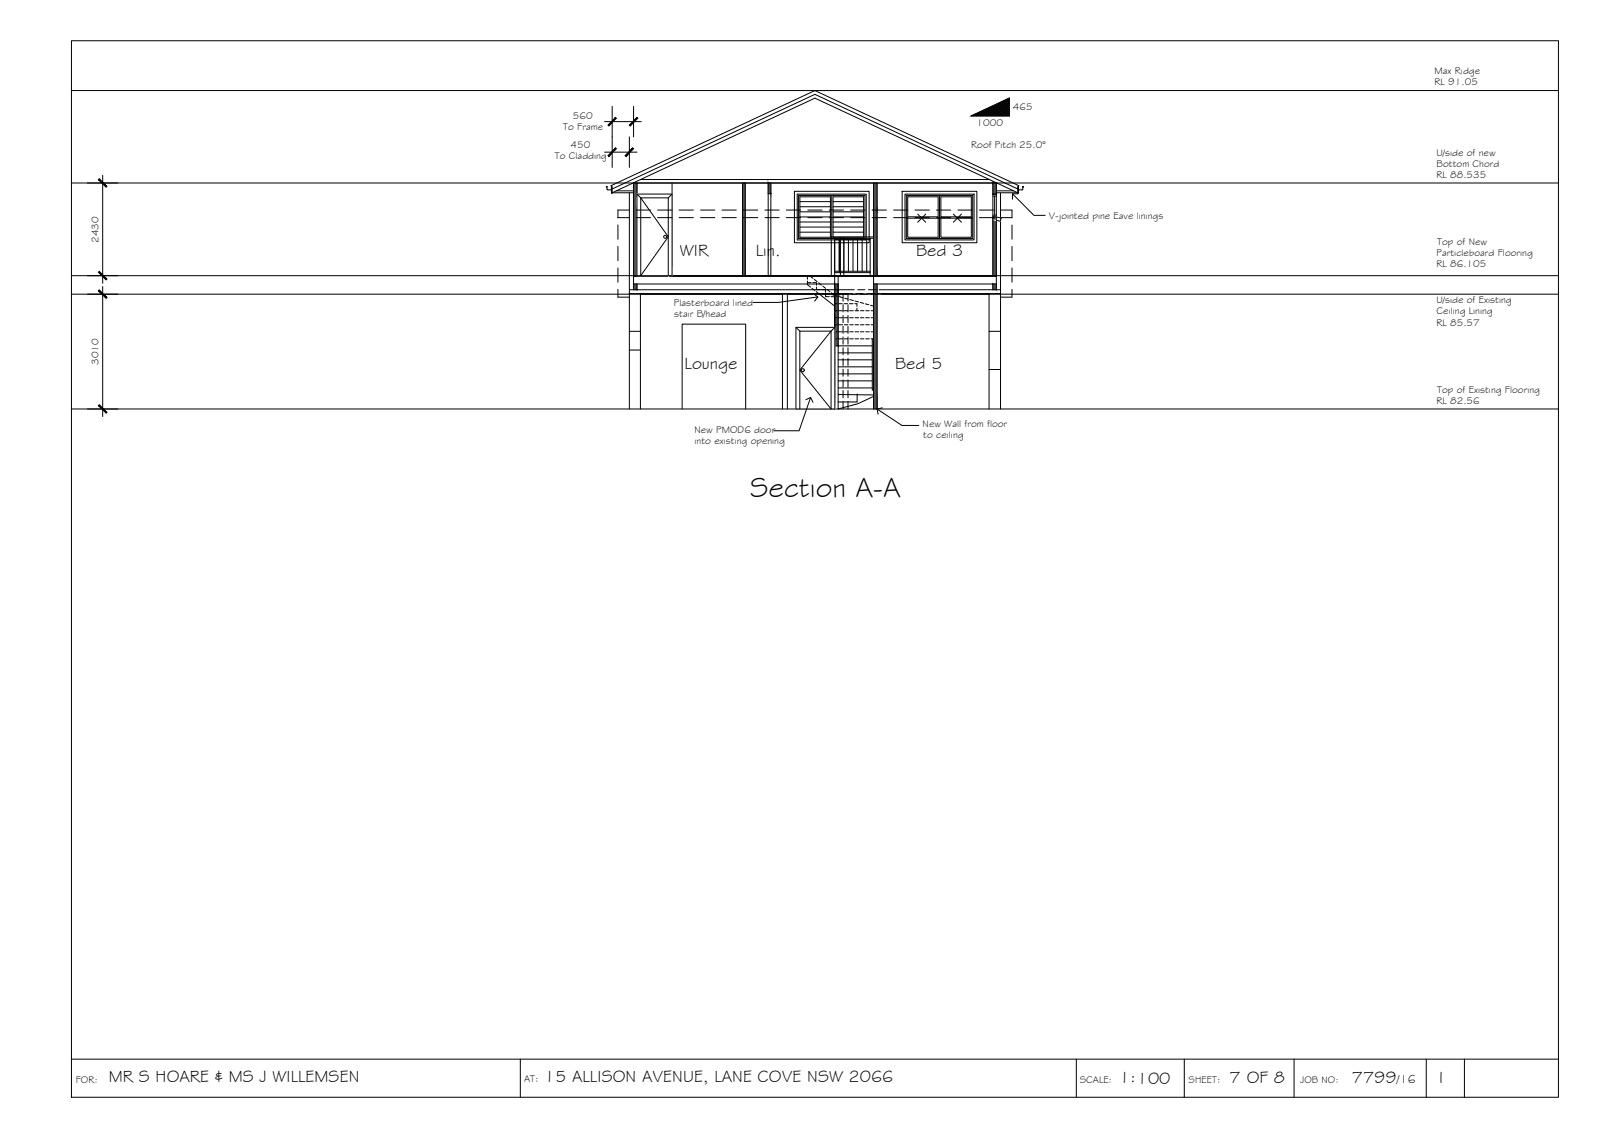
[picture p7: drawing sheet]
<svg xmlns="http://www.w3.org/2000/svg" width="420mm" height="297mm" viewBox="0 0 420 297" stroke-linecap="round" stroke-linejoin="round" font-family="sans-serif">
<!-- layer: MASK -->
<g fill="#fff" stroke="#fff" stroke-width=".26">
<path d="M261.3 56.9l1.2 .3h-1.2z"/>
<path d="M261.3 57.2h1.2l-1.2 .6z"/>
<path d="M228.2 62.5l.9 10v-10zM228.2 62.5l.9 10h-.9z"/>
<path d="M218 62.5l.9 10v-10zM218 62.5l.9 10h-.9z"/>
<path d="M218 62.1l11.1 .4v-.4zM218 62.1l11.1 .4h-11.1z"/>
<path d="M218.9 62.5l9.3 .3v-.3zM218.9 62.5l9.3 .3h-9.3z"/>
<path d="M218.9 71.1l9.3 .4v-.4zM218.9 71.1l9.3 .4h-9.3z"/>
<path d="M261.3 57.8l1.2-.6-.1 .6zM261.3 57.8l1 .2 .1-.2z"/>
<path d="M167.1 50.9l9.2 1v-1zM167.1 50.9l9.2 1h-9.2z"/>
<path d="M175.3 51.9l1 20.4v-20.4zM175.3 51.9l1 20.4h-1z"/>
<path d="M167.1 51.9l.9 20.4v-20.4zM167.1 51.9l.9 20.4h-.9z"/>
<path d="M168 51.9l7.3 20.4v-20.4zM168 51.9l7.3 20.4h-7.3z"/>
<path d="M208.8 85.8l10.2 1v-1zM208.8 85.8l10.2 1h-10.2z"/>
<path d="M218 86.8l1 20.4v-20.4zM218 86.8l1 20.4h-1z"/>
<path d="M208.8 86.8l1 20.4v-20.4zM208.8 86.8l1 20.4h-1z"/>
<path d="M209.8 86.8l8.2 20.4v-20.4zM209.8 86.8l8.2 20.4h-8.2z"/>
</g>
<path d="M218 62.1h11.1v.4h-11.1zM218 62.5h.9v10h-.9zM218.9 62.5h9.3v.3h-9.3zM218.9 71.1h9.3v.4h-9.3zM228.2 62.5h.9v10h-.9zM229.1 62.1h-11.1v.4h11.1" fill="none" stroke="#fff" stroke-width=".26"/>
<!-- layer: NEWWORK -->
<g fill="none" stroke="#000" stroke-width=".26">
<path d="M159.3 49l-.3-.1 .3 .8 1.1 .1v-.9h.2v1.8h-.2l-.1-2 53.4-25 53.5 25-.1 2h-.2v-1.8h.2v.9l1.1-.1 .1-.6 .2-.1h-.3M160.6 49.5l53.1-24.8 53.2 24.8M161.6 50h4.6M166.2 47.9v28.1M166.2 50.5h-5.6l53.1-24.8 53.2 24.8h-5.6M166.2 48h95.1M167.1 48v24.3v-21.4h9.2v21.4M167.1 50.9l.9 1M168 47.1h91.5M176.3 48v24.3M176.3 50.9l-1 1M194.8 48v24.3"/>
<path d="M195.5 48v24.3M201.5 48v24.3M201.5 50.8h.7M202.2 48v24.3M208.4 50.2h19.6v13.4h-19.6zM209.1 50.9h18.1v12h-18.1zM229.1 48v59.2M230 48v24.3M236.6 50.2h19.6v13.4h-19.6zM237.3 50.9h18.2v12h-18.2zM261.3 56.9l1.2 .3-.2 .8-1-.2zM261.3 47.9v3h-.9v-2.9"/>
<path d="M261.3 50h4.5M166.2 72.5h95.1M166.2 72.3h95.1M166.2 74.5h53.6M167.1 74.5v1.5M168 72.3h8.3M214.9 77.1l4 3.2M218 62.5h11.1M218.9 62.5v44.7M218.9 71.1h9.3M218.9 71.5h9.3M218.9 62.8h9.3"/>
<path d="M219.8 72.5v34.7M220.1 71.1v-8.3v8.3M221.3 62.8v8.3M222.5 62.8v8.3M223.7 62.8v8.3M224.9 62.8v8.3M226.1 62.8v8.3M227.3 62.8v8.3M228.2 62.5v10M229.1 62.1h-11.1v10.4M229.1 74.5h32.2M230 74.5v32.7"/>
<path d="M260.4 72.3v-15.4h.9v19.1M260.4 74.5v1.5M208.8 85.8h10.2v21.4h-10.2zM208.8 85.8l1 1M218.9 90.7h.9M219 85.8l-1 1"/>
</g>
<!-- layer: BORDER -->
<path d="M18.7 10.7h390v277h-390zM18.7 277.7h390M136.5 277.7v10M282.3 277.7v10M310.6 277.7v10M339.4 277.7v10M374.1 277.7v10M384.1 277.7v10" fill="none" stroke="#000" stroke-width=".26"/>
<!-- layer: HATCH -->
<g fill="#545454" stroke="#545454" stroke-width=".26">
<path d="M229.1 48l.9 7.1v-7.1zM229.1 48l.9 7.1h-.9z"/>
<path d="M229.1 55.1l.9 .5v-.5zM229.1 55.1l.9 .5h-.9z"/>
<path d="M229.1 55.6l.9 1.5v-1.5zM229.1 55.6l.9 1.5h-.9z"/>
<path d="M229.1 57.1l.9 15.2v-15.2zM229.1 57.1l.9 15.2h-.9z"/>
<path d="M229.1 74.5l.9 1.5v-1.5zM229.1 74.5l.9 1.5h-.9z"/>
<path d="M229.1 76l.9 1v-1zM229.1 76l.9 1h-.9z"/>
<path d="M229.1 77l.9 .1v-.1zM229.1 77l.9 .1h-.9z"/>
<path d="M229.1 77.1l.9 30.1v-30.1zM229.1 77.1l.9 30.1h-.9z"/>
<path d="M218.9 74.5l.9 1.5v-1.5zM218.9 74.5l.9 1.5h-.9z"/>
<path d="M218.9 76l.9 1v-1zM218.9 76l.9 1h-.9z"/>
<path d="M218.9 77l.9 .1v-.1zM218.9 77l.9 .1h-.9z"/>
<path d="M218.9 77.1l.9 .4v-.4zM218.9 77.1l.9 .4h-.9zM218.9 77.5l.9 .2v-.2zM218.9 77.5l.9 .2h-.9z"/>
<path d="M218.9 77.7l.9 1.9v-1.9zM218.9 77.7l.9 1.9h-.9z"/>
<path d="M218.9 79.6l.9 1.9v-1.9zM218.9 79.6l.9 1.9h-.9z"/>
<path d="M218.9 81.5l.9 1.8v-1.8zM218.9 81.5l.9 1.8h-.9z"/>
<path d="M218.9 83.3l.9 1.8v-1.8zM218.9 83.3l.9 1.8h-.9z"/>
<path d="M218.9 85.1l.9 1.9v-1.9zM218.9 85.1l.9 1.9h-.9z"/>
<path d="M218.9 87l.9 1.8v-1.8zM218.9 87l.9 1.8h-.9z"/>
<path d="M218.9 88.8l.9 1.9v-1.9zM218.9 88.8l.9 1.9h-.9z"/>
<path d="M166.2 48l.9 24.3v-24.3zM166.2 48l.9 24.3h-.9z"/>
<path d="M260.4 48l.9 2.9v-2.9zM260.4 48l.9 2.9h-.9z"/>
<path d="M260.4 56.9l.9 15.4v-15.4zM260.4 56.9l.9 15.4h-.9z"/>
<path d="M201.5 48l.7 2.8v-2.8zM201.5 48l.7 2.8h-.7z"/>
<path d="M194.8 48l.7 24.3v-24.3zM194.8 48l.7 24.3h-.7z"/>
<path d="M166.2 74.5l.9 1.5v-1.5zM166.2 74.5l.9 1.5h-.9z"/>
<path d="M260.4 74.5l.9 1.5v-1.5zM260.4 74.5l.9 1.5h-.9z"/>
</g>
<!-- layer: WINDOWS -->
<g fill="none" stroke="#000" stroke-width=".26">
<path d="M209.5 51.2h17.4v11.3h-17.4zM209.8 51.6h8v10.6h-8zM209.8 56.9h8M209.8 59.5h8M209.8 58.2h8M209.8 55.5h8M209.8 54.2h8M209.8 52.9h8M218.2 51.2v11.3M218.5 51.6h8v10.6h-8zM218.5 56.9h8M218.5 59.5h8"/>
<path d="M218.5 58.2h8M218.5 55.5h8M218.5 54.2h8M218.5 52.9h8M237.7 51.2h17.4v11.3h-17.4zM237.7 57.2h17.4M238.1 57.2v5h7.9v-5M238.1 51.6h7.9v5.2h-7.9zM240.7 56.1l1 1.1 1.1-1.1M240.7 58.3l1-1.1 1.1 1.1M246.4 51.2v11.3M246.8 57.2v5h7.9v-5"/>
<path d="M246.8 51.6h7.9v5.2h-7.9zM250 56.1l1.1 1.1 1.1-1.1M250 58.3l1.1-1.1 1.1 1.1M260.4 50.9h.9v6h-.9zM260.4 51.4h.9M260.4 56.4h.9M260.9 51.4v5M209.8 60.9h8M218.5 60.9h8"/>
</g>
<!-- layer: TEXT -->
<path d="M254.7 30.4l10-4.7v4.7z" fill="#000" stroke="#000" stroke-width=".26"/>
<path d="M254.7 30.4l10-4.7v4.7z" fill="none" stroke="#000" stroke-width=".26"/>
<!-- layer: DIMENSION -->
<path d="M158.6 31.9h9.6M158.6 39.9h8.5M160.6 27.9v16M165.1 35.9v8M166.2 27.9v8M22.9 48h8M26.9 46v28.3M22.9 77.1h8M22.9 72.3h8M26.9 75.1v34.1M22.9 107.2h8" fill="none" stroke="#000" stroke-width=".26"/>
<!-- layer: 0 -->
<g fill="#000" stroke="#000" stroke-width=".26">
<path d="M161.4 30.8l-1.7 2.2 2-2zM161.4 30.8l-1.7 2.2-.2-.2z"/>
<path d="M161.4 38.8l-1.7 2.2 2-2zM161.4 38.8l-1.7 2.2-.2-.2z"/>
<path d="M167.1 30.8l-2.1 2 .3 .2zM167.1 30.8l.2 .2-2 2z"/>
<path d="M25.8 47.1l2 2 .2-.2zM26 46.9l2 2-2.2-1.8z"/>
<path d="M163.9 40.8l.3 .2 1.8-2.2zM166 38.8l.2 .2-2 2z"/>
<path d="M26 71.2l-.2 .2 2.2 1.8zM25.8 71.4l2.2 1.8-.2 .2z"/>
<path d="M25.8 76.2l2 2 .2-.2zM26 76l2 2-2.2-1.8z"/>
<path d="M26 106.1l-.2 .2 2.2 1.8zM25.8 106.3l2.2 1.8-.2 .2z"/>
</g>
<!-- layer: CEILING-FLOOR LINES -->
<path d="M18.7 23.7h390M18.7 48h390M18.7 77.1h390M18.7 72.3h390M18.7 107.2h390" fill="none" stroke="#000" stroke-width=".26"/>
<!-- layer: EXISTING -->
<g fill="none" stroke="#000" stroke-width=".26">
<path d="M162.1 59v3.7M162.1 57.1h2.9M165 55.1h-2.9v2M166.9 55.1h3.7M166.9 57.1h3.7M172.5 55.1h3.7M172.5 57.1h3.7M178.1 55.1h3.7M178.1 57.1h3.7M183.7 55.1h3.8M183.7 57.1h3.8M189.4 55.1h3.7"/>
<path d="M189.4 57.1h3.7M195 55.1h3.7M195 57.1h3.7M200.6 55.1h3.8M200.6 57.1h3.8M206.2 55.1h3.8M206.2 57.1h3.8M211.9 55.1h3.7M211.9 57.1h3.7M217.5 55.1h3.7M217.5 57.1h3.7M223.1 55.1h3.8"/>
<path d="M223.1 57.1h3.8M228.7 55.1h3.8M228.7 57.1h3.8M234.4 55.1h3.7M234.4 57.1h3.7M240 55.1h3.7M240 57.1h3.7M245.6 55.1h3.8M245.6 57.1h3.8M251.2 55.1h3.8M251.2 57.1h3.8M256.9 55.1h3.7"/>
<path d="M256.9 57.1h3.7M262.5 55.1h2.9v2M262.5 57.1h2.9M265.4 59v3.7M162.1 64.6v3.8M162.1 70.2v3.8M162.1 75.9v2h3M165.1 76h58.9M168 77v30.2M168 77.1h37.2M205.2 77v30.2M206.5 77.1h15.8"/>
<path d="M206.5 77v30.2M218.9 77v2M218.9 79.9v1.9M221.1 77v2M221.1 79.9v1.9M222.4 77v2M222.4 79.9v1.9M223.4 77.1h1.2M223.6 77h-58.5v30.2M224.5 77h1.9M225 76h1.9M225.6 77.1h1.8"/>
<path d="M227.3 77h1.9M227.8 76h1.8M228.4 77.1h1.9M230.1 77h32.3v30.2M230.6 76h31.8M231.2 77.1h28.2M259.4 77v30.2M265.4 64.6v3.8M265.4 70.2v3.8M265.4 75.9v2h-3M165.1 86.9h2.9M165.1 91.8h2.9"/>
<path d="M218.9 82.7v1.9M218.9 85.5v1.9M218.9 88.3v1.9M218.9 91.2v1.8M218.9 94v1.8M218.9 96.8v1.9M218.9 99.6v1.9M221.1 82.7v1.9M221.1 85.5v1.9M221.1 88.3v1.9M221.1 91.2v1.8M221.1 94v1.8"/>
<path d="M221.1 96.8v1.9M221.1 99.6v1.9M222.4 82.7v1.9M222.4 85.5v1.9M222.4 88.3v1.9M222.4 91.2v1.8M222.4 94v1.8M222.4 96.8v1.9M222.4 99.6v1.9M259.4 96.9h3M259.4 86.9h3M178.9 107.2v-22.2h16.7v22.2"/>
<path d="M218.9 102.4v1.9M218.9 105.2v2M221.1 102.4v1.9M221.1 105.2v2M222.4 102.4v1.9M222.4 105.2v2"/>
</g>
<!-- layer: INSULCLAD -->
<path d="M165.1 50.5v26.6M262.4 50.6v26.5" fill="none" stroke="#000" stroke-width=".26"/>
<!-- layer: STAIRS -->
<g fill="none" stroke="#000" stroke-width=".26">
<path d="M211.8 74.1h.9M211.8 72.3v.9M211.8 73.7v.9l.8 .7M212.3 72.3l.9 .7M213 75.6l.7 .6M213.2 74.1h.9v.7M213.6 73.3l.7 .5M214.1 76.4l.8 .7M214.1 75.3v.6h1M214.7 74.1l.7 .6M215.6 75.9h.9v.7M215.8 75l.7 .6"/>
<path d="M216.5 77.1v.7h1M216.9 75.9l.7 .6M218 77.8h.9v2.5M218 76.7l.9 .8 .8 .2M218.9 79.6h.6M219.9 79.6h1M220.2 77.8l.9 .3M220.4 62.3v10M221.3 62.3v10M221.4 79.6h.9M221.5 78.2l.9 .2M222.8 79.6h.9"/>
<path d="M222.9 78.5l.9 .3M224.2 79.6h.6v.7M224.2 78.9l1 .3M225.6 79.3l.9 .2M227 79.7l.9 .2M218.9 81.5h.7M218.9 83.3h.7M218.9 85.1h.7M218.9 87h.7M218.9 87.7v1.1h.7M218.9 80.7v1M218.9 82.1v1"/>
<path d="M218.9 83.5v1M218.9 84.9v1M218.9 86.4v.9M219.8 90.7h9M219.8 92.5h9M219.8 99.9h9M219.8 98h9M219.8 96.2h9M219.8 94.3h9M220 81.5h1M220 83.3h1M220 85.1h1"/>
<path d="M220 87h1M220 88.8h1M221.4 81.5h1M221.4 83.3h1M221.4 85.1h1M221.4 87h1M221.4 88.8h1M222.8 81.5h1M222.8 83.3h1M222.8 85.1h1M222.8 87h1M222.8 88.8h1"/>
<path d="M224.2 81.5h1M224.2 83.3h1M224.2 85.1h1M224.2 87h1M224.2 88.8h1M224.8 80.8v.7M225.7 81.5h.9M225.7 83.3h.9M225.7 85.1h.9M225.7 87h.9M225.7 88.8h.9M227.1 81.5h.9"/>
<path d="M227.1 83.3h.9M227.1 85.1h.9M227.1 87h.9M227.1 88.8h.9M228.3 80l.8 .3M228.5 81.5h.6M228.5 83.3h.6M228.5 85.1h.6M228.5 87h.6M228.5 88.8h.6M228.8 88.8v13.4h.3M219.8 101.7h9"/>
<path d="M219.8 103.4l9.3 .1M224.8 103.5h.1M224.8 103.5v1.9h-5M229.1 103.9l-4.1 1.9-5.2 1.4"/>
</g>
<!-- layer: DOORS -->
<g fill="none" stroke="#000" stroke-width=".26">
<path d="M168 51.9l7.3 10.2-7.3 10.2v-20.4h7.3v20.4M218 86.8l-8.2 10.2 8.2 10.2v-20.4h-8.2v20.4"/>
<circle cx="174.5" cy="62.1" r=".39"/>
<circle cx="210.5" cy="97.1" r=".39"/>
</g>
<!-- layer: 0 -->
<path d="M265.5 50.8l5.7 5.7h2.9M267 50.8h-1.5v1.4M213.4 77l1.1 .8-.9 1.2M214.5 77.8l-10.3 1.5h-6.7M211.3 104.8l1.3-.6 .6 1.3M212.6 104.2l-3 8.7h-6.7M230 107.2l6.6 4.3h4.4M231.4 106.9l-1.4 .3 .3 1.4" fill="none" stroke="#000" stroke-width=".26"/>
<text font-size="7.5" x="196.7" y="130.2">Section A-A</text>
<g font-size="4.5">
<text x="178.3" y="67.2">WIR</text>
<text x="198.2" y="67.2">Lin.</text>
<text x="240.2" y="67.2">Bed 3</text>
<text x="179.6" y="96.7">Lounge</text>
<text x="234.8" y="96.7">Bed 5</text>
<text x="28.5" y="283.8">MR S HOARE &amp; MS J WILLEMSEN</text>
<text x="142.7" y="283.7">15 ALLISON AVENUE, LANE COVE NSW 2066</text>
<text x="293.5" y="284">1:100</text>
<text x="322.4" y="284">7 OF 8</text>
<text x="354.5" y="283.9">7799</text>
<text x="377.5" y="283.8">I</text>
</g>
<text font-size="3.2" x="366.4" y="283.9">/16</text>
<g font-size="2.6">
<text x="376.2" y="19.3">Max Ridge</text>
<text x="376.2" y="22.2">RL 91.05</text>
<text x="265.7" y="28.9">465</text>
<text x="147.7" y="34.1">To Frame</text>
<text x="150.2" y="31.2">560</text>
<text x="256.1" y="33">1000</text>
<text x="145.5" y="41.8">To Cladding</text>
<text x="149.7" y="38.9">450</text>
<text x="254.7" y="38.7">Roof Pitch 25.0°</text>
<text x="376.7" y="40.8">U/side of new</text>
<text x="376.7" y="46.7">RL 88.535</text>
<text x="376.8" y="43.8">Bottom Chord</text>
<text x="275" y="57.3">V-jointed pine Eave linings</text>
<text x="25.9" y="63.7" transform="rotate(-90 25.9 63.7)">2430</text>
<text x="376.9" y="64.2">Top of New</text>
<text x="376.7" y="70.1">RL 86.105</text>
<text x="376.8" y="67.1">Particleboard Flooring</text>
<text x="176.7" y="80.2">Plasterboard lined</text>
<text x="176.8" y="83.1">stair B/head</text>
<text x="376.7" y="79.5">U/side of Existing</text>
<text x="376.8" y="82.4">Ceiling Lining</text>
<text x="376.7" y="85.3">RL 85.57</text>
<text x="25.9" y="95.7" transform="rotate(-90 25.9 95.7)">3010</text>
<text x="376.7" y="106">RL 82.56</text>
<text x="376.9" y="103.1">Top of Existing Flooring</text>
<text x="182.1" y="113.4">New PMOD6 door</text>
<text x="242" y="112">New Wall from floor</text>
<text x="182.2" y="116.3">into existing opening</text>
<text x="242.2" y="114.9">to ceiling</text>
<text x="19.9" y="283.9">FOR:</text>
<text x="137.5" y="283.7">AT:</text>
<text x="283.2" y="284">SCALE:</text>
<text x="311.7" y="284">SHEET:</text>
<text x="341" y="284">JOB NO:</text>
</g>
</svg>
